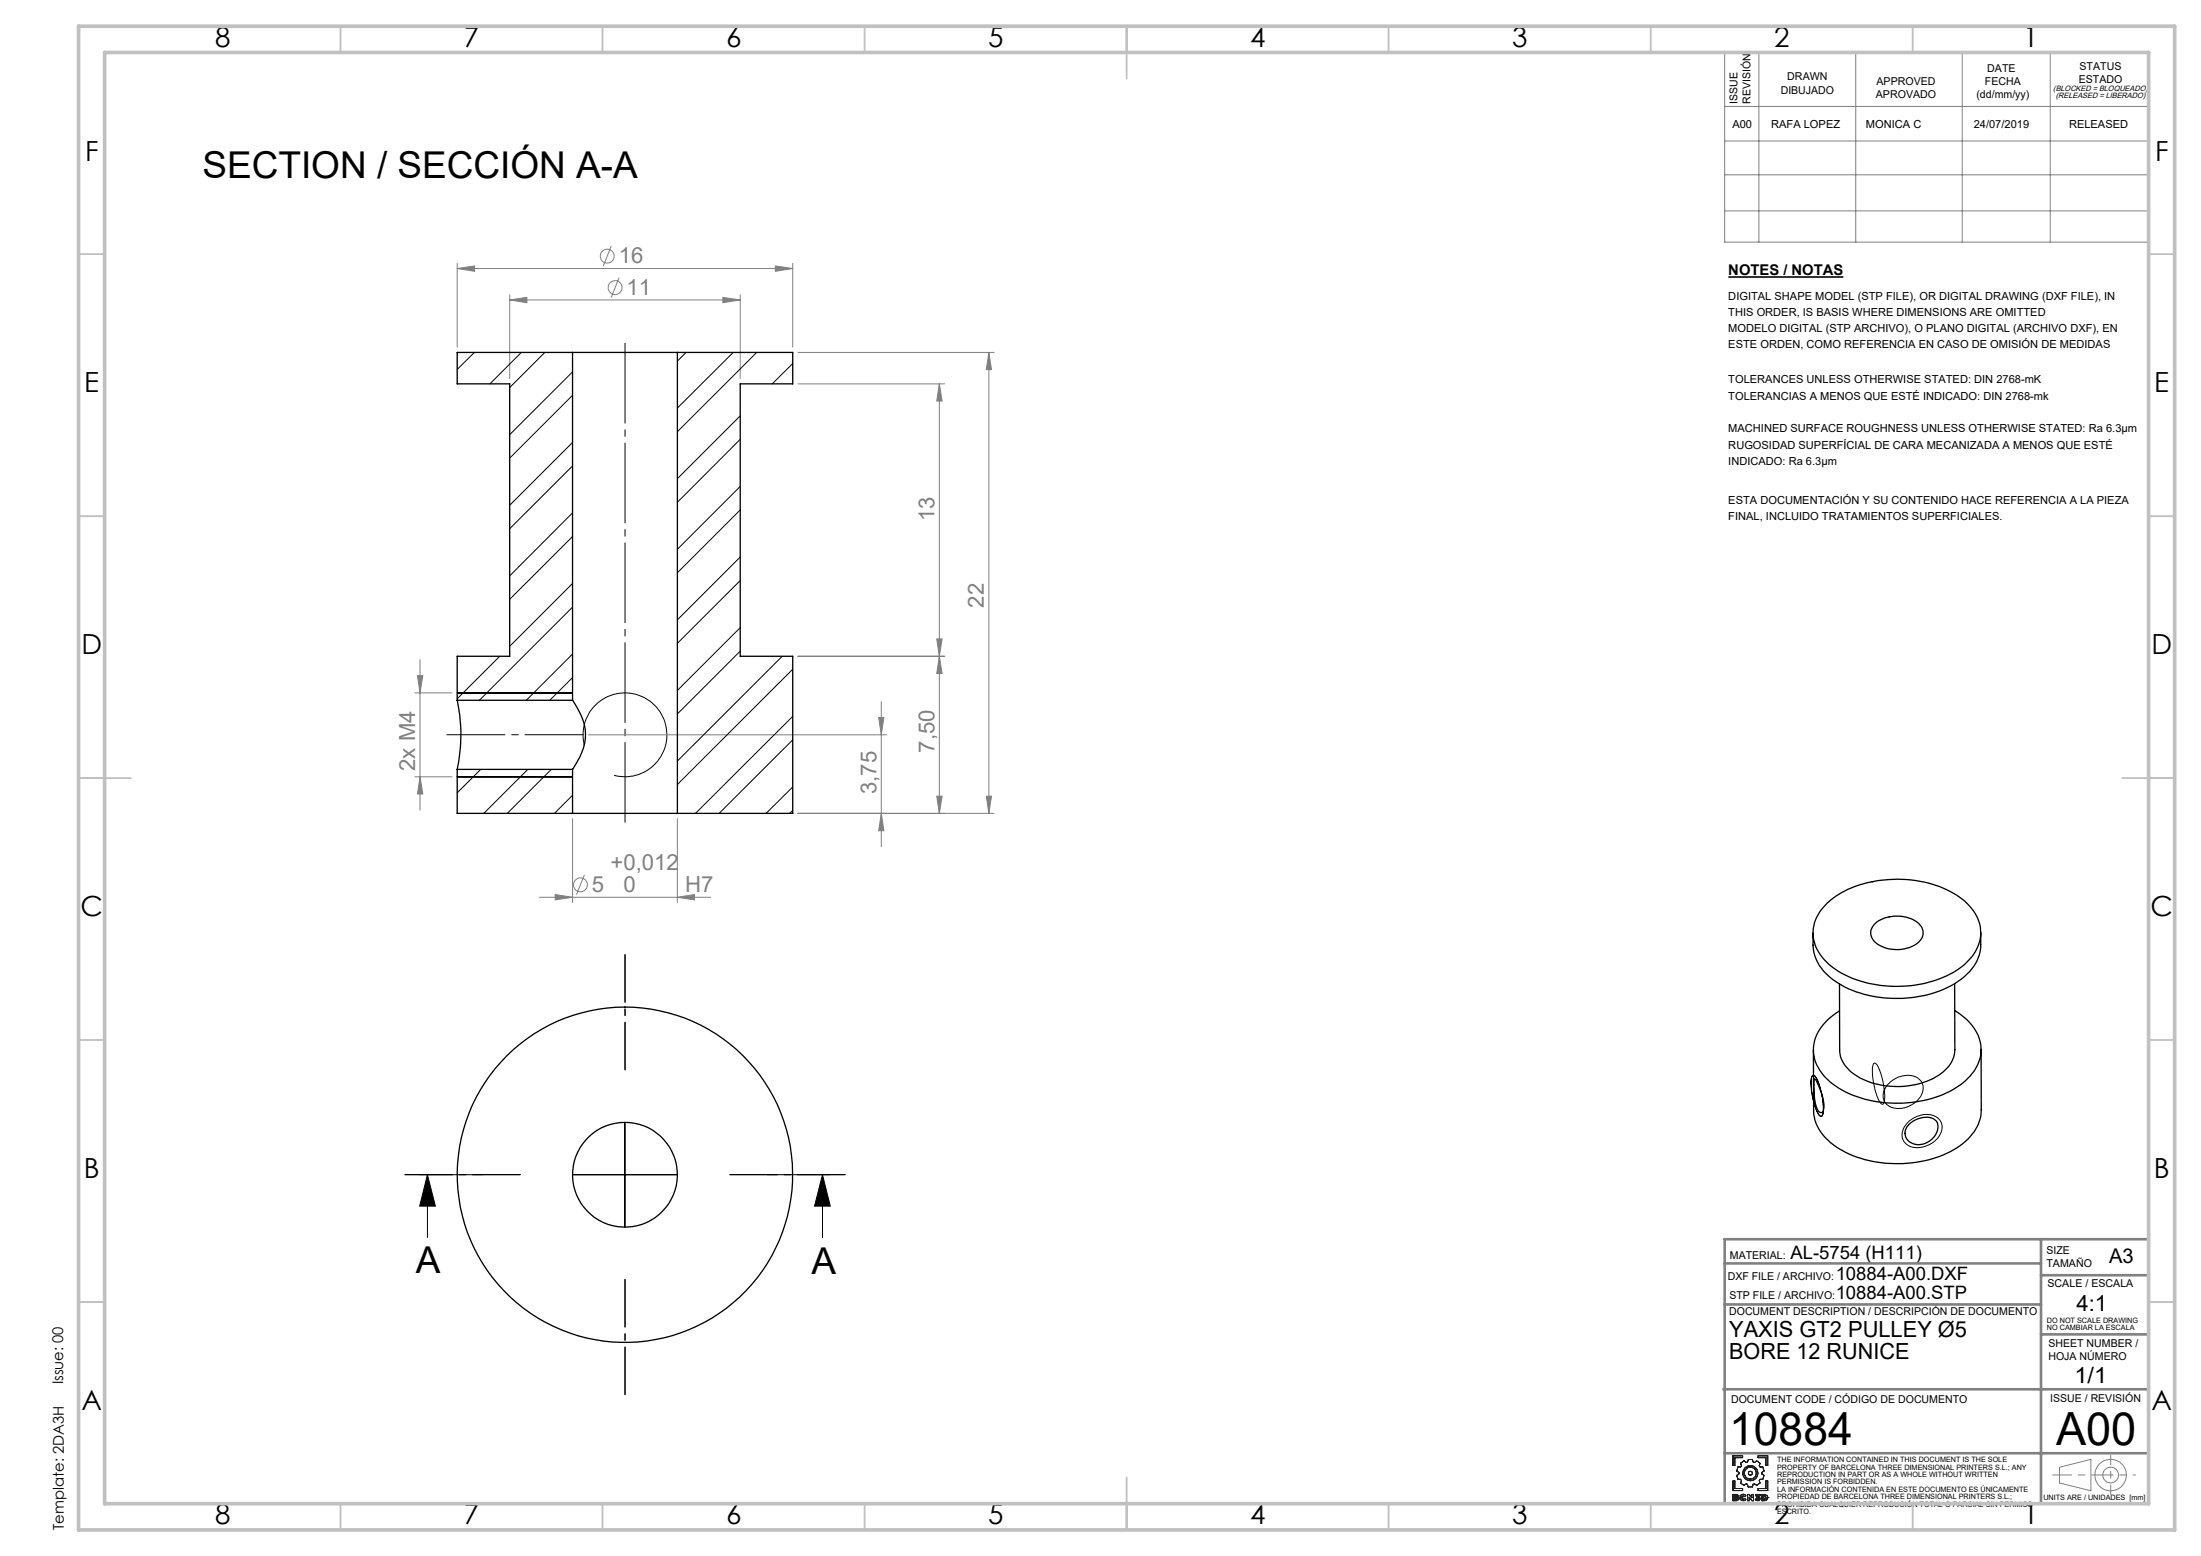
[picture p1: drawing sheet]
<svg xmlns="http://www.w3.org/2000/svg" width="420mm" height="297mm" viewBox="0 0 420 297" stroke-linecap="round" stroke-linejoin="round" font-family="sans-serif">
<path d="M329.8 52.9h22" fill="none" stroke="#000" stroke-width=".32"/>
<g fill="none" stroke="#808080" stroke-width=".19">
<path d="M329.1 10h80.9v36.2h-80.9zM335.6 10v36.2M354.1 10v36.2M374.4 10v36.2M391.2 10v36.2M329.1 20.3h80.9M329.1 26.9h80.9M329.1 33.4h80.9M87.2 51.3l3.4-.5v1zM87.2 50.3v15.9M87.2 51.3h64.1M97.3 57.3l3.2-.5v1z"/>
<path d="M97.3 56.3v15.9M97.3 57.3h44M116.6 47l-1.5 3.8M118.1 53l-1.5 3.8M137.9 56.8l3.4 .5-3.4 .5zM141.3 56.3v15.9M148 50.8l3.3 .5-3.3 .5zM151.3 50.3v15.9M329.1 40.2h80.9M152.3 67.3h37.4M152.3 73.3h28M179.2 73.3v82"/>
<path d="M179.2 73.3l.6 3.2h-1zM188.7 67.3v88M188.7 67.3l.5 3.3h-1zM79.2 132.3h7.1M79.7 129h1l-.5 3.3zM80.2 125.9v28.7M152.3 125.3h28M167.7 136.9h1l-.5 3.4zM168.2 133.9v27.7M178.8 122h1l-.6 3.3zM179.2 125.3l.6 3.2h-1zM79.2 148.3h7.1"/>
<path d="M80.2 148.3l.5 3.2h-1zM109.3 156.2v16.1M112.3 140.3h56.9M129.3 156.2v16.1M152.3 155.3h37.4M168.2 155.3l.5 3.3h-1zM178.8 152h1l-.6 3.3zM188.2 152h1l-.5 3.3zM102.9 171.3h32.7M105.9 170.7l3.4 .6-3.4 .5zM111.5 167l-1.5 3.8M129.3 171.3l3.2-.6v1.1z"/>
<path d="M393 280.1l6-1.6v6l-6-1.4z"/>
<circle cx="115.9" cy="48.9" r="1.33"/>
<circle cx="117.4" cy="54.9" r="1.33"/>
<circle cx="110.8" cy="168.9" r="1.32"/>
<circle cx="402.7" cy="281.6" r="3"/>
<circle cx="402.8" cy="281.5" r="1.49"/>
</g>
<g fill="none" stroke="#000" stroke-width=".19">
<path d="M87.2 132.3h22.1M87.2 148.3h22.1M111.5 142.3a8 8 0 0 1 7-10 8 8 0 0 1 8.7 8.6 8 8 0 0 1-10 7.1M119.2 214.2v20M345.9 205.3l.1-.1a3.4 3.4 0 0 1 1.3 2.4 10.3 10.3 0 0 1 .5 5.3 .35 .35 0 0 1-.4 .2 .35 .35 0 0 1-.3-.3 12.2 12.2 0 0 1-1.4-7.2zM357.5 203.1a.48 .48 0 0 1 .5-.1 .48 .48 0 0 1 .3 .4 12.8 12.8 0 0 1 1.2 7.1 .39 .39 0 0 1-.4 .3 .39 .39 0 0 1-.4-.4 12.7 12.7 0 0 1-1.3-7.2zM360.6 206.6a4.6 4.6 0 0 1 5.4-.8 2.77 2.77 0 0 1-.3 4.5 4.4 4.4 0 0 1-5.6 .6 2.7 2.7 0 0 1 .4-4.1zM364.1 214.2a4.4 4.4 0 0 1 5.9-.6 2.89 2.89 0 0 1-.7 4.1 4.6 4.6 0 0 1-5.4 .8 2.59 2.59 0 0 1 0-4zM80.1 224.2h12M81.6 224.2l1.5 6h-3zM81.6 224.2v12M109.3 224.2h20"/>
<path d="M146.4 224.2h12M157 224.2l1.4 6h-3zM157 224.2v12"/>
</g>
<g fill="none" stroke="#191924" stroke-width=".19">
<path d="M330.7 277.9h1.8v.3h-1.5v1.5h-.3zM332.1 279.3l.7-.5 .4 .3 .3-.1 .1-.4h.8l.1 .4 .3 .1 .4-.3 .7 .5-.2 .5 .2 .2h.5l.2 .8-.4 .3v.2l.4 .3-.2 .8h-.5l-.2 .2 .1 .5-.6 .4-.4-.3-.3 .1-.1 .5h-.8l-.2-.5-.2-.1-.4 .3-.7-.4 .2-.5-.2-.2h-.5l-.2-.8 .4-.3v-.2l-.4-.3 .2-.8h.5l.2-.2zM335.5 277.9h1.8v1.8h-.3v-1.5h-1.5zM330.7 282.7h.3v1.4h1.5v.4h-1.8zM331 285.5l.4 .1-.4 .1zM331 286l.4 .1-.4 .1zM331.3 285.3l.3 .1 .1 .1M331.3 285.3h.2l.2 .2M331.3 285.3h-.6v1.2l.9-.1 .2-.3M331.4 285.6h.1M331.4 286.1h.1M331.7 285.5l-.2 .3 .3 .3"/>
<path d="M331.7 285.5h.1M331.8 286.1h.1M332 285.9l.2 .3 .4 .3 .6-.3M332 285.9l.1 .3 .2 .2a.69 .69 0 0 0 .9-.2M332 285.9h.1M332.4 285.9l.1 .2 .2 .1 .2-.2M332.4 285.9l.1 .2 .4-.1M332.4 285.9h.1M332.9 285.7l-.2-.2-.3 .1v.3M332.9 285.7l-.4-.1-.1 .3M332.9 286l.3 .2M333.2 285.5l-.5-.3-.5 .2-.2 .5"/>
<path d="M333.2 285.5a.67 .67 0 0 0-1.1 0l-.1 .4M333.2 285.5l-.3 .2M333.5 285.3h.3l.5 .6v-.6h.3v1.2h-.3l-.5-.7v.7h-.3zM335.1 286l.3 .2 .2-.1-.2 .1zM335.1 286l-.2 .2M335.5 284.1h1.5v-1.4h.3v1.8h-1.8zM335.6 286.1l-.4-.2v-.2l.3-.2h-.5v-.2h.8v.2l-.2 .2 .3 .4M335.6 286.1h.1M335.9 286.1l-.2 .3-.3 .1-.5-.3M335.9 286.1l-.2 .3-.4 .1-.4-.3M335.9 286.1h.1M336.2 285.3h.5l.5 .2 .2 .4-.3 .4-.9 .2z"/>
<path d="M336.6 285.5l.3 .1v.5h-.3zM337 285.9h.1M337.4 285.9h.1"/>
<circle cx="334" cy="281.2" r=".39"/>
<circle cx="334" cy="281.2" r="1.45"/>
<circle cx="334" cy="281.2" r="1.14"/>
</g>
<path d="M111.3 140.2h-26" fill="none" stroke="#000" stroke-width=".19" stroke-dasharray="15.2 1.3 1.3 1.3" stroke-dashoffset="4.1"/>
<path d="M119.3 157.2v-92" fill="none" stroke="#000" stroke-width=".19" stroke-dasharray="15.2 1.3 1.3 1.3" stroke-dashoffset="-.3"/>
<path d="M119.3 204.2v-22M99.3 224.2h-22M139.3 224.2h22M119.3 244.2v22" fill="none" stroke="#000" stroke-width=".19" stroke-dasharray="15.2 1.3 1.3 1.3" stroke-dashoffset="6.1"/>
<path d="M391.7 281.5h11.1" fill="none" stroke="#808080" stroke-width=".19" stroke-dasharray="15.2 1.3 1.3 1.3" stroke-dashoffset="11.6"/>
<path d="M402.8 281.5h4.7" fill="none" stroke="#808080" stroke-width=".19" stroke-dasharray="15.2 1.3 1.3 1.3" stroke-dashoffset="14.8"/>
<path d="M402.8 277.8v7.4" fill="none" stroke="#808080" stroke-width=".19" stroke-dasharray="15.2 1.3 1.3 1.3" stroke-dashoffset="13.4"/>
<path d="M329.1 236.5h80.9v50.5h-80.9zM389.5 236.5v50.5M329.1 249h60.4M329.1 241.2h60.4M389.5 243.4h20.5M389.5 254.7h20.5M328.9 265.2h81.1M329.1 277.4h80.9" fill="none" stroke="#808080" stroke-width=".5"/>
<g fill="none" stroke="#c0c0c0" stroke-width=".35">
<path d="M65 5v5M115 5v5M165 5v5M215 5v10M265 5v5M315 5v5M365 5v5M15 48.5h5M410 48.5h5M15 98.5h5M410 98.5h5M15 148.5h10"/>
<path d="M405 148.5h10M15 198.5h5M410 198.5h5M15 248.5h5M410 248.5h5M65 287v5M115 287v5M165 287v5M215 282v10M265 287v5M315 287v5M365 287v5"/>
</g>
<path d="M15 5h400v287h-400zM20 10h390v277h-390z" fill="none" stroke="#c0c0c0" stroke-width=".7"/>
<path d="M157 224.2l1.4 6h-3zM81.6 224.2l1.5 6h-3z" fill="#000"/>
<g fill="#808080">
<path d="M105.9 170.7l3.4 .6-3.4 .5zM129.3 171.3l3.2-.6v1.1zM87.2 51.3l3.4-.5v1zM148 50.8l3.3 .5-3.3 .5z"/>
<path d="M97.3 57.3l3.2-.5v1zM137.9 56.8l3.4 .5-3.4 .5z"/>
<path d="M80.2 148.3l.5 3.2h-1zM79.7 129h1l-.5 3.3zM168.2 155.3l.5 3.3h-1zM167.7 136.9h1l-.5 3.4z"/>
<path d="M188.7 67.3l.5 3.3h-1zM188.2 152h1l-.5 3.3zM179.2 125.3l.6 3.2h-1zM178.8 152h1l-.6 3.3zM179.2 73.3l.6 3.2h-1zM178.8 122h1l-.6 3.3z"/>
</g>
<g fill="none" stroke="#000" stroke-width=".25">
<path d="M109.3 67.3h20M109.3 67.3v66.4M109.3 67.3h-22.1v6h10.1v52h-10.1v8.4M129.3 67.3v88M129.3 67.3h22v6h-10v52h10v30h-22M87.2 133.7a31.2 31.2 0 0 1 0 13.2M87.2 133.7h22.1M109.3 133.7a13.2 13.2 0 0 1 2.4 6.6 12.6 12.6 0 0 1-2.4 6.6M87.2 146.9h22.1M87.2 146.9v8.4h22.1M109.3 155.3h20M109.3 146.9v8.4"/>
<path d="M348.7 172.3a20.1 20.1 0 0 1 14.3-4.5 18.8 18.8 0 0 1 12.4 4.7 7.3 7.3 0 0 1 0 11 18.6 18.6 0 0 1-11.5 4.7 21 21 0 0 1-14.7-3.9 7.5 7.5 0 0 1-2.6-9.1l.9-1.5zM357.9 176.2a6.8 6.8 0 0 1 8.3 .2 2.37 2.37 0 0 1-.6 3.8 6.8 6.8 0 0 1-8-.6 2.29 2.29 0 0 1 .3-3.4zM378 178v2.3a8 8 0 0 1-3.5 6.4 21.9 21.9 0 0 1-17.2 3.4 15.7 15.7 0 0 1-10.1-5.8 7.6 7.6 0 0 1-1.2-3.9v-2.3M373 187.7v12.6a6.1 6.1 0 0 1-3.6 5.2 15.5 15.5 0 0 1-16-.7 5.7 5.7 0 0 1-2.4-4.4v-12.6M373 192.9a9.2 9.2 0 0 1 5 7.4 8.8 8.8 0 0 1-4.6 7.2 22.9 22.9 0 0 1-19.1 1.8 12.8 12.8 0 0 1-7.6-6 7.4 7.4 0 0 1 2.1-8.7l2.2-1.6M346.2 205.9h.1a10.5 10.5 0 0 1 1.7 5.7 .57 .57 0 0 1-.2 .6 .57 .57 0 0 1-.7 0 8.1 8.1 0 0 1-1-4.7zM364.2 214.7a4.4 4.4 0 0 1 4.7-1.2 2.06 2.06 0 0 1 .5 3 3.4 3.4 0 0 1-5.6 .8 2.14 2.14 0 0 1 .4-2.6zM378 200.3l.1 11.5a8.9 8.9 0 0 1-4.6 7.3 23 23 0 0 1-22.5 .2 9.1 9.1 0 0 1-4.9-7.1l-.1-11.8"/>
<circle cx="119.2" cy="224.2" r="10"/>
<circle cx="119.3" cy="224.2" r="32"/>
</g>
<g fill="none" stroke="#000" stroke-width=".19">
<path d="M90.5 67.3l-3.3 3.2M99.5 67.3l-6 6M104 67.3l-6.7 6.7M109.3 71l-12 12M109.3 75.5l-12 12M130.9 67.3l-1.6 1.6M139.9 67.3l-10.6 10.6M141.3 79.4l-12 12M144.4 67.3l-15.1 15.1M151.3 69.4l-3.9 3.9M109.3 97.9l-12 12M109.3 88.9l-12 12"/>
<path d="M109.3 84.5l-12 11.9M141.3 92.8l-12 12M141.3 83.9l-12 12M141.3 97.3l-12 12M109.3 111.4l-12 12M109.3 115.9l-17.8 17.8M109.3 102.4l-12 12M141.3 106.3l-12 12M141.3 119.8l-12 12M141.3 110.8l-12 12M95.4 125.3l-8.2 8.1M109.3 124.8l-8.9 8.9"/>
<path d="M109.3 129.3l-4.4 4.4M141.3 124.3l-12 12M149.3 125.3l-20 20M151.3 136.7l-18.6 18.6M151.3 127.7l-22 22.1M91.7 146.9l-4.5 4.4M100.7 146.9l-8.4 8.4M105.2 146.9l-8.4 8.4M109.3 151.8l-3.5 3.5M151.3 150.2l-5.1 5.1M151.3 141.2l-14.1 14.1M151.3 154.7l-.6 .6"/>
</g>
<g font-size="8.7">
<text x="330" y="275.9">10884</text>
<text x="392.3" y="275.9">A00</text>
</g>
<g font-size="7.1">
<text x="38.6" y="34.1">SECTION / SECCIÓN A-A</text>
<text x="79.4" y="243">A</text>
<text x="154.9" y="243.1">A</text>
</g>
<g font-size="5.3">
<text x="41" y="8.9">8</text>
<text x="88.5" y="8.9">7</text>
<text x="138.5" y="8.9">6</text>
<text x="188.5" y="8.9">5</text>
<text x="238.5" y="8.9">4</text>
<text x="288.5" y="8.9">3</text>
<text x="338.5" y="8.9">2</text>
<text x="386" y="8.9">1</text>
<text x="16.2" y="30.7">F</text>
<text x="411.2" y="30.7">F</text>
<text x="16.1" y="74.9">E</text>
<text x="411.1" y="74.9">E</text>
<text x="15.5" y="124.9">D</text>
<text x="410.5" y="124.9">D</text>
<text x="15.4" y="174.9">C</text>
<text x="410.4" y="174.9">C</text>
<text x="16" y="224.9">B</text>
<text x="411" y="224.9">B</text>
<text x="15.5" y="269.2">A</text>
<text x="410.5" y="269.2">A</text>
<text x="41" y="290.9">8</text>
<text x="88.5" y="290.9">7</text>
<text x="138.5" y="290.9">6</text>
<text x="188.5" y="290.9">5</text>
<text x="238.5" y="290.9">4</text>
<text x="288.5" y="290.9">3</text>
<text x="338.5" y="290.9">2</text>
<text x="386" y="290.9">1</text>
</g>
<g font-size="4.2" fill="#808080">
<text x="118.1" y="50.3">16</text>
<text x="119.6" y="56.3">11</text>
<text x="178.3" y="99.5" transform="rotate(-90 178.3 99.5)">13</text>
<text x="187.8" y="116" transform="rotate(-90 187.8 116)">22</text>
<text x="178.3" y="143.6" transform="rotate(-90 178.3 143.6)">7,50</text>
<text x="79.2" y="147.2" transform="rotate(-90 79.2 147.2)">2x M4</text>
<text x="167.2" y="151.6" transform="rotate(-90 167.2 151.6)">3,75</text>
<text x="116.5" y="166.1">+0,012</text>
<text x="113" y="170.3">5</text>
<text x="119" y="170.3">0</text>
<text x="130.7" y="170.3">H7</text>
</g>
<g font-size="4.2">
<text x="396.2" y="250.3">4:1</text>
<text x="330" y="255.2">YAXIS GT2 PULLEY Ø5</text>
<text x="330" y="259.5">BORE 12 RUNICE</text>
<text x="395.8" y="264">1/1</text>
</g>
<text font-size="3.9" x="402.5" y="241.1">A3</text>
<g font-size="3.5">
<text x="341.7" y="240.4">AL-5754 (H111)</text>
<text x="350.3" y="244.3">10884-A00.DXF</text>
<text x="350.3" y="247.9">10884-A00.STP</text>
</g>
<g font-size="2.8">
<text x="329.8" y="52.6">NOTES / NOTAS</text>
<text x="12.1" y="264.2" transform="rotate(-90 12.1 264.2)">Issue: 00</text>
<text x="12.2" y="292" transform="rotate(-90 12.2 292)">Template: 2DA3H</text>
</g>
<g font-size="2.1">
<text x="339.8" y="17.9">DIBUJADO</text>
<text x="341.1" y="15.4">DRAWN</text>
<text x="358.1" y="16.3">APPROVED</text>
<text x="378.8" y="16.3">FECHA</text>
<text x="379.2" y="13.8">DATE</text>
<text x="396.7" y="15.8">ESTADO</text>
<text x="396.8" y="13.3">STATUS</text>
<text x="331.5" y="19.8" transform="rotate(-90 331.5 19.8)">ISSUE</text>
<text x="334" y="19.8" transform="rotate(-90 334 19.8)">REVISIÓN</text>
<text x="357.9" y="18.8">APROVADO</text>
<text x="377.1" y="18.8">(dd/mm/yy)</text>
<text x="330.6" y="24.3">A00</text>
<text x="338" y="24.3">RAFA LOPEZ</text>
<text x="356.1" y="24.3">MONICA C</text>
<text x="376.6" y="24.3">24/07/2019</text>
<text x="394.8" y="24.3">RELEASED</text>
<text x="329.8" y="57.2">DIGITAL SHAPE MODEL (STP FILE), OR DIGITAL DRAWING (DXF FILE), IN</text>
<text x="329.8" y="60.3">THIS ORDER, IS BASIS WHERE DIMENSIONS ARE OMITTED</text>
<text x="329.8" y="63.4">MODELO DIGITAL (STP ARCHIVO), O PLANO DIGITAL (ARCHIVO DXF), EN</text>
<text x="329.8" y="66.5">ESTE ORDEN, COMO REFERENCIA EN CASO DE OMISIÓN DE MEDIDAS</text>
<text x="329.8" y="73.2">TOLERANCES UNLESS OTHERWISE STATED: DIN 2768-mK</text>
<text x="329.8" y="76.3">TOLERANCIAS A MENOS QUE ESTÉ INDICADO: DIN 2768-mk</text>
<text x="329.8" y="82.5">MACHINED SURFACE ROUGHNESS UNLESS OTHERWISE STATED: Ra 6.3µm</text>
<text x="329.8" y="85.7">RUGOSIDAD SUPERFÍCIAL DE CARA MECANIZADA A MENOS QUE ESTÉ</text>
<text x="329.8" y="88.8">INDICADO: Ra 6.3µm</text>
<text x="329.8" y="96.2">ESTA DOCUMENTACIÓN Y SU CONTENIDO HACE REFERENCIA A LA PIEZA</text>
<text x="329.8" y="99.3">FINAL, INCLUIDO TRATAMIENTOS SUPERFICIALES.</text>
<text x="390.5" y="239.4">SIZE</text>
<text x="329.7" y="244.3">DXF FILE / ARCHIVO:</text>
<text x="330.1" y="240.4">MATERIAL:</text>
<text x="390.5" y="241.9">TAMAÑO</text>
<text x="390.7" y="245.6">SCALE / ESCALA</text>
<text x="330" y="251">DOCUMENT DESCRIPTION / DESCRIPCIÓN DE DOCUMENTO</text>
<text x="330" y="247.9">STP FILE / ARCHIVO:</text>
<text x="390.9" y="257.1">SHEET NUMBER /</text>
<text x="390.9" y="259.6">HOJA NÚMERO</text>
<text x="330.3" y="267.7">DOCUMENT CODE / CÓDIGO DE DOCUMENTO</text>
<text x="391.2" y="267.5">ISSUE / REVISIÓN</text>
</g>
<g font-size="1.5">
<text x="391.8" y="17.4">(BLOCKED = BLOQUEADO)</text>
<text x="392.3" y="18.8">(RELEASED = LIBERADO)</text>
</g>
<g font-size="1.4">
<text x="390.6" y="252.5">DO NOT SCALE DRAWING</text>
<text x="390.6" y="253.9">NO CAMBIAR LA ESCALA</text>
<text x="339.1" y="279.1">THE INFORMATION CONTAINED IN THIS DOCUMENT IS THE SOLE</text>
<text x="339.1" y="280.5">PROPERTY OF BARCELONA THREE DIMENSIONAL PRINTERS S.L.; ANY</text>
<text x="339.1" y="281.9">REPRODUCTION IN PART OR AS A WHOLE WITHOUT WRITTEN</text>
<text x="339.1" y="283.3">PERMISSION IS FORBIDDEN.</text>
<text x="339.1" y="284.7">LA INFORMACIÓN CONTENIDA EN ESTE DOCUMENTO ES ÚNICAMENTE</text>
<text x="339.1" y="286.1">PROPIEDAD DE BARCELONA THREE DIMENSIONAL PRINTERS S.L.;</text>
<text x="339.1" y="287.6">PROHIBIDA CUALQUIER REPRODUCIÓN TOTAL O PARCIAL SIN PERMISO</text>
<text x="389.9" y="286.3">UNITS ARE / UNIDADES [mm]</text>
<text x="339.1" y="289">ESCRITO.</text>
</g>
</svg>
